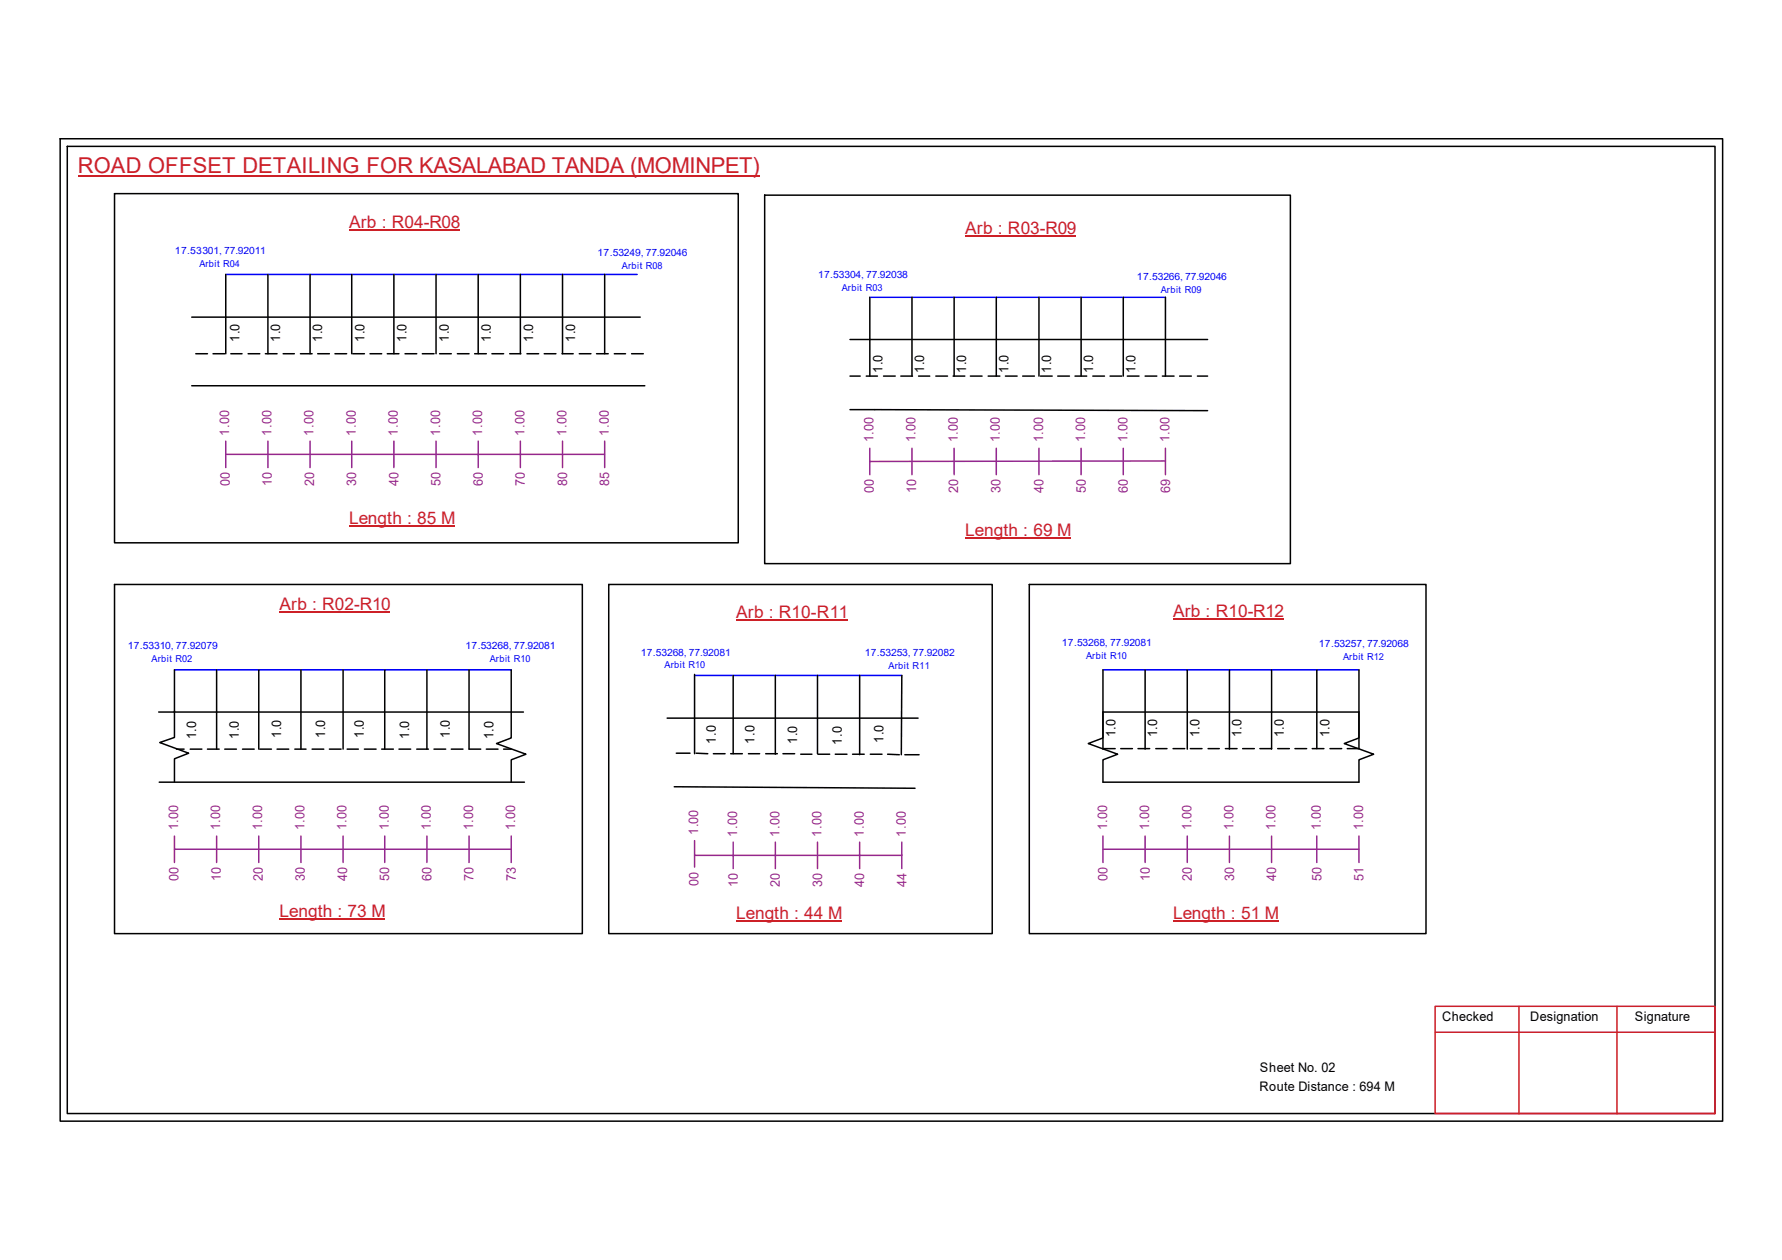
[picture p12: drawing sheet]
<svg xmlns="http://www.w3.org/2000/svg" width="297mm" height="210mm" viewBox="0 0 297 210" stroke-linecap="round" stroke-linejoin="round" font-family="sans-serif">
<g fill="none" stroke="#000" stroke-width=".25">
<path d="M10 23.1h277.1v163.7h-277.1zM11.2 24.4h274.7v161.1h-274.7zM19.1 32.3h104v58.1h-104zM127.5 32.5h87.6v61.4h-87.6zM32 52.8h74.7M32.6 58.9h2M35.5 58.9h2M37.6 45.7v13.2M38.5 58.9h1.8M41.4 58.9h1.9M44.2 58.9h2M44.7 45.7v13.2"/>
<path d="M47.2 58.9h1.9M50.1 58.9h1.9M51.7 45.7v13.2M53 58.9h1.9M55.8 58.9h2M58.6 45.7v13.2M58.8 58.9h1.9M61.7 58.9h1.9M64.6 58.9h1.9M65.7 45.7v13.2M67.5 58.9h2M70.4 58.9h1.9"/>
<path d="M72.7 45.7v13.2M73.3 58.9h1.9M76.2 58.9h2M79.1 58.9h2M79.7 45.7v13.2M82 58.9h1.9M85 58.9h1.8M86.7 45.7v13.2M87.8 58.9h2M90.7 58.9h2M93.7 58.9h1.8M93.8 45.7v13.2"/>
<path d="M96.6 58.9h1.9M99.4 58.9h2M100.8 45.7v13.2M102.4 58.9h1.9M105.3 58.9h1.9M141.7 56.6h59.6M145 49.5v13.2M152 49.5v13.2M159 49.5v13.2M166.1 49.5v13.2M173.2 49.5v13.2M180.2 49.5v13.2"/>
<path d="M187.2 49.5v13.2M194.3 49.5v13.2M32 64.3h75.5M141.7 68.2l59.6 .2M141.7 62.7h1.7M144.4 62.7h1.9M147.3 62.7h1.9M150.2 62.7h1.9M153.1 62.7h1.9M156 62.7h1.9M158.9 62.7h1.9M161.8 62.7h1.9"/>
<path d="M164.7 62.7h2M167.6 62.7h1.9M170.5 62.7h1.9M173.4 62.7h2M176.3 62.7h2M179.2 62.7h1.9M182.2 62.7h1.9M185 62.7h2M187.9 62.7h2M190.9 62.7h1.9M193.8 62.7h1.9M196.6 62.7h2"/>
<path d="M199.6 62.7h1.7M19.1 97.4h78v58.1h-78zM101.5 97.4h63.9v58.1h-63.9zM171.6 97.4h66.1v58.1h-66.1zM26.5 118.6h60.7M29.1 118.4v4.5l-2.5 .8 4.9 1.8-2.4 .9v3.8M29.1 111.6v7M36.1 111.6v13.2M43.1 111.6v13.2M50.2 111.6v13.2M57.2 111.6v13.2M64.1 111.6v13.2"/>
<path d="M71.2 111.6v13.2M78.2 111.6v13.2h1.9M85.2 111.6v11.3l-2.4 1 4.9 1.7-2.5 1v3.7M111.2 119.6h41.8M115.8 112.4v13.2M122.2 112.5v13.1M129.2 112.5v13.1M136.3 112.5v13.1M143.3 112.5v13.2M150.3 112.5l-.1 13.2M183.9 118.6h42.6v4.3l-2.4 1 4.9 1.7-2.5 1v3.7h-42.6v-3.7l2.4-1-4.9-1.7 2.5-1zM183.9 111.6v13.2"/>
<path d="M190.9 111.6v13.2M197.9 111.6v13.2M204.9 111.6v13.2M212 111.6v13.2M219.5 111.6v13.1M226.5 111.6v13.1h-1.9M26.5 130.3h60.9M29.4 124.8h1.3M31.7 124.8h2M34.6 124.8h1.9M37.5 124.8h1.9M40.4 124.8h2"/>
<path d="M43.3 124.8h2M46.2 124.8h1.9M49.1 124.8h1.9M52 124.8h2M54.9 124.8h2M57.9 124.8h1.8M60.7 124.8h2M63.6 124.8h2M66.5 124.8h1.9M69.5 124.8h1.9M72.3 124.8h2M75.2 124.8h2"/>
<path d="M81.1 124.8h1.9M83.9 124.8h1.3M112.4 131.1l40.1 .2M112.7 125.5h2.3M116 125.5l2 .1M118.9 125.6h2M121.8 125.6h1.9M124.8 125.6h1.8M127.6 125.6h2M130.5 125.6h2M133.5 125.6h1.8M136.4 125.6h1.9"/>
<path d="M139.2 125.6h2M142.1 125.6h2M145.1 125.6h1.9M148 125.6l1.9 .1M150.8 125.7h2.4M183.9 124.7h2M186.8 124.7h2M189.7 124.7h1.9M192.7 124.7h1.8M195.5 124.7h2M198.4 124.7h2M201.4 124.7h1.8"/>
<path d="M204.3 124.7h1.9M207.1 124.7h2M210 124.7h2M213 124.7h1.9M215.9 124.7h1.9M218.7 124.7h2M221.7 124.7h1.9"/>
</g>
<path d="M239.2 167.6h46.7v17.9h-46.7zM239.2 172h46.7M253.2 167.6v17.9M269.5 167.6v17.9" fill="none" stroke="#cc1f26" stroke-width=".25"/>
<path d="M13 29.3h113.6" fill="none" stroke="#cd2027" stroke-width=".25"/>
<path d="M37.6 45.7h68.6M145 49.5h49.3M29.1 111.6h56.1M115.8 112.5h34.5M183.9 111.6h42.6" fill="none" stroke="#00f" stroke-width=".25"/>
<g fill="none" stroke="#93278f" stroke-width=".25">
<path d="M37.6 75.7h63.2M37.6 73.5v4.4M44.7 73.5v4.4M51.7 73.5v4.4M58.6 73.5v4.4M65.7 73.5v4.4M72.7 73.5v4.4M79.7 73.5v4.4M86.7 73.5v4.4M93.8 73.5v4.4M100.8 73.5v4.4M145 74.7v4.4"/>
<path d="M152 74.7v4.4M159 74.7v4.4M166.1 74.7v4.4M173.2 74.7v4.4M180.2 74.7v4.4M187.2 74.7v4.4M194.3 76.8l-49.3 .1M194.3 74.7v4.4M29.1 139.3v4.4M36.1 139.3v4.4M43.1 139.3v4.4M50.2 139.3v4.4"/>
<path d="M57.2 139.3v4.4M64.1 139.3v4.4M71.2 139.3v4.4M78.2 139.3v4.4M85.2 139.3v4.4M183.9 139.3v4.4M190.9 139.3v4.4M197.9 139.3v4.4M204.9 139.3v4.4M212 139.3v4.4M219.5 139.3v4.4M226.5 139.3v4.4"/>
<path d="M29.1 141.5h56.1M115.8 142.5h34.5M115.8 140v4.4M122.2 140.3v4.4M129.2 140.3v4.4M136.3 140.3v4.4M143.3 140.3v4.4M150.3 140.3v4.4M183.9 141.5h42.6"/>
</g>
<path d="M58.2 38.3h18.5M160.9 39.3h18.5M58.2 87.6h17.6M160.9 89.6h17.6M46.6 102h18.5M122.7 103.3h18.6M195.5 103.1h18.5M46.6 153.2h17.6M122.7 153.4h17.6M195.5 153.4h17.6" fill="none" stroke="#cd2027" stroke-width=".17"/>
<text font-size="3.6" fill="#cd2027" x="13" y="28.9">ROAD OFFSET DETAILING FOR KASALABAD TANDA (MOMINPET)</text>
<g font-size="2.9" fill="#cd2027">
<text x="58.2" y="37.9">Arb : R04-R08</text>
<text x="160.9" y="38.9">Arb : R03-R09</text>
<text x="58.2" y="87.3">Length : 85 M</text>
<text x="160.9" y="89.2">Length : 69 M</text>
<text x="46.6" y="101.7">Arb : R02-R10</text>
<text x="122.7" y="103">Arb : R10-R11</text>
<text x="195.5" y="102.8">Arb : R10-R12</text>
<text x="46.6" y="152.8">Length : 73 M</text>
<text x="122.7" y="153.1">Length : 44 M</text>
<text x="195.5" y="153.1">Length : 51 M</text>
</g>
<g font-size="2.2">
<text x="39.9" y="57" transform="rotate(-90 39.9 57)">1.0</text>
<text x="46.7" y="57" transform="rotate(-90 46.7 57)">1.0</text>
<text x="53.7" y="57" transform="rotate(-90 53.7 57)">1.0</text>
<text x="60.7" y="57" transform="rotate(-90 60.7 57)">1.0</text>
<text x="67.8" y="57" transform="rotate(-90 67.8 57)">1.0</text>
<text x="74.8" y="57" transform="rotate(-90 74.8 57)">1.0</text>
<text x="81.8" y="57" transform="rotate(-90 81.8 57)">1.0</text>
<text x="88.9" y="57" transform="rotate(-90 88.9 57)">1.0</text>
<text x="95.9" y="57" transform="rotate(-90 95.9 57)">1.0</text>
<text x="147.1" y="62.1" transform="rotate(-90 147.1 62.1)">1.0</text>
<text x="154" y="62.1" transform="rotate(-90 154 62.1)">1.0</text>
<text x="161.1" y="62.1" transform="rotate(-90 161.1 62.1)">1.0</text>
<text x="168.1" y="62.1" transform="rotate(-90 168.1 62.1)">1.0</text>
<text x="175.2" y="62.1" transform="rotate(-90 175.2 62.1)">1.0</text>
<text x="182.2" y="62.1" transform="rotate(-90 182.2 62.1)">1.0</text>
<text x="189.3" y="62.1" transform="rotate(-90 189.3 62.1)">1.0</text>
<text x="32.7" y="123.2" transform="rotate(-90 32.7 123.2)">1.0</text>
<text x="39.8" y="123.1" transform="rotate(-90 39.8 123.1)">1.0</text>
<text x="46.9" y="122.9" transform="rotate(-90 46.9 122.9)">1.0</text>
<text x="54.2" y="122.9" transform="rotate(-90 54.2 122.9)">1.0</text>
<text x="60.7" y="122.9" transform="rotate(-90 60.7 122.9)">1.0</text>
<text x="68.2" y="123.1" transform="rotate(-90 68.2 123.1)">1.0</text>
<text x="75" y="122.9" transform="rotate(-90 75 122.9)">1.0</text>
<text x="82.3" y="123.2" transform="rotate(-90 82.3 123.2)">1.0</text>
<text x="119.3" y="123.9" transform="rotate(-90 119.3 123.9)">1.0</text>
<text x="125.8" y="123.9" transform="rotate(-90 125.8 123.9)">1.0</text>
<text x="132.9" y="124" transform="rotate(-90 132.9 124)">1.0</text>
<text x="140.3" y="124" transform="rotate(-90 140.3 124)">1.0</text>
<text x="147.3" y="123.8" transform="rotate(-90 147.3 123.8)">1.0</text>
<text x="186" y="122.9" transform="rotate(-90 186 122.9)">1.0</text>
<text x="192.9" y="122.9" transform="rotate(-90 192.9 122.9)">1.0</text>
<text x="199.9" y="122.9" transform="rotate(-90 199.9 122.9)">1.0</text>
<text x="207" y="122.9" transform="rotate(-90 207 122.9)">1.0</text>
<text x="214" y="122.9" transform="rotate(-90 214 122.9)">1.0</text>
<text x="221.6" y="122.9" transform="rotate(-90 221.6 122.9)">1.0</text>
<text x="240.4" y="170.1">Checked</text>
<text x="255.1" y="170.1">Designation</text>
<text x="272.5" y="170.1">Signature</text>
<text x="210" y="178.6">Sheet No. 02</text>
<text x="209.9" y="181.7">Route Distance : 694 M</text>
</g>
<g font-size="2.2" fill="#93278f">
<text x="38.2" y="72.6" transform="rotate(-90 38.2 72.6)">1.00</text>
<text x="45.3" y="72.6" transform="rotate(-90 45.3 72.6)">1.00</text>
<text x="52.3" y="72.6" transform="rotate(-90 52.3 72.6)">1.00</text>
<text x="59.3" y="72.6" transform="rotate(-90 59.3 72.6)">1.00</text>
<text x="66.3" y="72.6" transform="rotate(-90 66.3 72.6)">1.00</text>
<text x="73.4" y="72.6" transform="rotate(-90 73.4 72.6)">1.00</text>
<text x="80.4" y="72.6" transform="rotate(-90 80.4 72.6)">1.00</text>
<text x="87.4" y="72.6" transform="rotate(-90 87.4 72.6)">1.00</text>
<text x="94.4" y="72.6" transform="rotate(-90 94.4 72.6)">1.00</text>
<text x="101.5" y="72.6" transform="rotate(-90 101.5 72.6)">1.00</text>
<text x="145.6" y="73.7" transform="rotate(-90 145.6 73.7)">1.00</text>
<text x="152.6" y="73.7" transform="rotate(-90 152.6 73.7)">1.00</text>
<text x="159.6" y="73.7" transform="rotate(-90 159.6 73.7)">1.00</text>
<text x="166.7" y="73.7" transform="rotate(-90 166.7 73.7)">1.00</text>
<text x="173.9" y="73.7" transform="rotate(-90 173.9 73.7)">1.00</text>
<text x="180.9" y="73.7" transform="rotate(-90 180.9 73.7)">1.00</text>
<text x="187.9" y="73.7" transform="rotate(-90 187.9 73.7)">1.00</text>
<text x="194.9" y="73.7" transform="rotate(-90 194.9 73.7)">1.00</text>
<text x="38.3" y="80.9" transform="rotate(-90 38.3 80.9)">00</text>
<text x="45.3" y="80.9" transform="rotate(-90 45.3 80.9)">10</text>
<text x="52.4" y="80.9" transform="rotate(-90 52.4 80.9)">20</text>
<text x="59.4" y="80.9" transform="rotate(-90 59.4 80.9)">30</text>
<text x="66.4" y="80.9" transform="rotate(-90 66.4 80.9)">40</text>
<text x="73.4" y="80.9" transform="rotate(-90 73.4 80.9)">50</text>
<text x="80.5" y="80.9" transform="rotate(-90 80.5 80.9)">60</text>
<text x="87.5" y="80.9" transform="rotate(-90 87.5 80.9)">70</text>
<text x="94.5" y="80.9" transform="rotate(-90 94.5 80.9)">80</text>
<text x="101.6" y="80.9" transform="rotate(-90 101.6 80.9)">85</text>
<text x="145.7" y="82.1" transform="rotate(-90 145.7 82.1)">00</text>
<text x="152.7" y="82.1" transform="rotate(-90 152.7 82.1)">10</text>
<text x="159.7" y="82.1" transform="rotate(-90 159.7 82.1)">20</text>
<text x="166.7" y="82.1" transform="rotate(-90 166.7 82.1)">30</text>
<text x="173.9" y="82.1" transform="rotate(-90 173.9 82.1)">40</text>
<text x="181" y="82.1" transform="rotate(-90 181 82.1)">50</text>
<text x="188" y="82.1" transform="rotate(-90 188 82.1)">60</text>
<text x="195" y="82.1" transform="rotate(-90 195 82.1)">69</text>
<text x="29.7" y="138.3" transform="rotate(-90 29.7 138.3)">1.00</text>
<text x="36.7" y="138.3" transform="rotate(-90 36.7 138.3)">1.00</text>
<text x="43.7" y="138.3" transform="rotate(-90 43.7 138.3)">1.00</text>
<text x="50.8" y="138.3" transform="rotate(-90 50.8 138.3)">1.00</text>
<text x="57.8" y="138.3" transform="rotate(-90 57.8 138.3)">1.00</text>
<text x="64.8" y="138.3" transform="rotate(-90 64.8 138.3)">1.00</text>
<text x="71.8" y="138.3" transform="rotate(-90 71.8 138.3)">1.00</text>
<text x="78.9" y="138.3" transform="rotate(-90 78.9 138.3)">1.00</text>
<text x="85.9" y="138.3" transform="rotate(-90 85.9 138.3)">1.00</text>
<text x="116.4" y="139.1" transform="rotate(-90 116.4 139.1)">1.00</text>
<text x="122.9" y="139.4" transform="rotate(-90 122.9 139.4)">1.00</text>
<text x="129.9" y="139.4" transform="rotate(-90 129.9 139.4)">1.00</text>
<text x="136.9" y="139.4" transform="rotate(-90 136.9 139.4)">1.00</text>
<text x="144" y="139.4" transform="rotate(-90 144 139.4)">1.00</text>
<text x="151" y="139.4" transform="rotate(-90 151 139.4)">1.00</text>
<text x="184.5" y="138.3" transform="rotate(-90 184.5 138.3)">1.00</text>
<text x="191.6" y="138.3" transform="rotate(-90 191.6 138.3)">1.00</text>
<text x="198.6" y="138.3" transform="rotate(-90 198.6 138.3)">1.00</text>
<text x="205.6" y="138.3" transform="rotate(-90 205.6 138.3)">1.00</text>
<text x="212.6" y="138.3" transform="rotate(-90 212.6 138.3)">1.00</text>
<text x="220.2" y="138.3" transform="rotate(-90 220.2 138.3)">1.00</text>
<text x="227.2" y="138.3" transform="rotate(-90 227.2 138.3)">1.00</text>
<text x="29.8" y="146.8" transform="rotate(-90 29.8 146.8)">00</text>
<text x="36.8" y="146.8" transform="rotate(-90 36.8 146.8)">10</text>
<text x="43.8" y="146.8" transform="rotate(-90 43.8 146.8)">20</text>
<text x="50.8" y="146.8" transform="rotate(-90 50.8 146.8)">30</text>
<text x="57.9" y="146.8" transform="rotate(-90 57.9 146.8)">40</text>
<text x="64.9" y="146.8" transform="rotate(-90 64.9 146.8)">50</text>
<text x="71.9" y="146.8" transform="rotate(-90 71.9 146.8)">60</text>
<text x="78.9" y="146.8" transform="rotate(-90 78.9 146.8)">70</text>
<text x="86" y="146.8" transform="rotate(-90 86 146.8)">73</text>
<text x="116.5" y="147.6" transform="rotate(-90 116.5 147.6)">00</text>
<text x="123" y="147.7" transform="rotate(-90 123 147.7)">10</text>
<text x="130" y="147.7" transform="rotate(-90 130 147.7)">20</text>
<text x="137" y="147.7" transform="rotate(-90 137 147.7)">30</text>
<text x="144.1" y="147.7" transform="rotate(-90 144.1 147.7)">40</text>
<text x="151.1" y="147.7" transform="rotate(-90 151.1 147.7)">44</text>
<text x="184.6" y="146.8" transform="rotate(-90 184.6 146.8)">00</text>
<text x="191.6" y="146.8" transform="rotate(-90 191.6 146.8)">10</text>
<text x="198.7" y="146.8" transform="rotate(-90 198.7 146.8)">20</text>
<text x="205.7" y="146.8" transform="rotate(-90 205.7 146.8)">30</text>
<text x="212.7" y="146.8" transform="rotate(-90 212.7 146.8)">40</text>
<text x="220.3" y="146.8" transform="rotate(-90 220.3 146.8)">50</text>
<text x="227.3" y="146.8" transform="rotate(-90 227.3 146.8)">51</text>
</g>
<g font-size="1.7" fill="#00f">
<text x="29.2" y="42.3">17.53301, 77.92011</text>
<text x="99.6" y="42.6">17.53249, 77.92046</text>
<text x="136.4" y="46.3">17.53304, 77.92038</text>
<text x="189.5" y="46.6">17.53266, 77.92046</text>
<text x="177" y="107.6">17.53268, 77.92081</text>
<text x="219.8" y="107.9">17.53257, 77.92068</text>
<text x="21.3" y="108.1">17.53310, 77.92079</text>
<text x="77.6" y="108.1">17.53268, 77.92081</text>
<text x="106.8" y="109.2">17.53268, 77.92081</text>
<text x="144.1" y="109.3">17.53253, 77.92082</text>
</g>
<g font-size="1.6" fill="#00f">
<text x="33.2" y="44.5">Arbit R04</text>
<text x="103.7" y="44.8">Arbit R08</text>
<text x="140.3" y="48.4">Arbit R03</text>
<text x="193.5" y="48.8">Arbit R09</text>
<text x="25.3" y="110.2">Arbit R02</text>
<text x="81.7" y="110.3">Arbit R10</text>
<text x="110.8" y="111.3">Arbit R10</text>
<text x="148.1" y="111.4">Arbit R11</text>
<text x="181.1" y="109.7">Arbit R10</text>
<text x="223.9" y="110">Arbit R12</text>
</g>
</svg>
